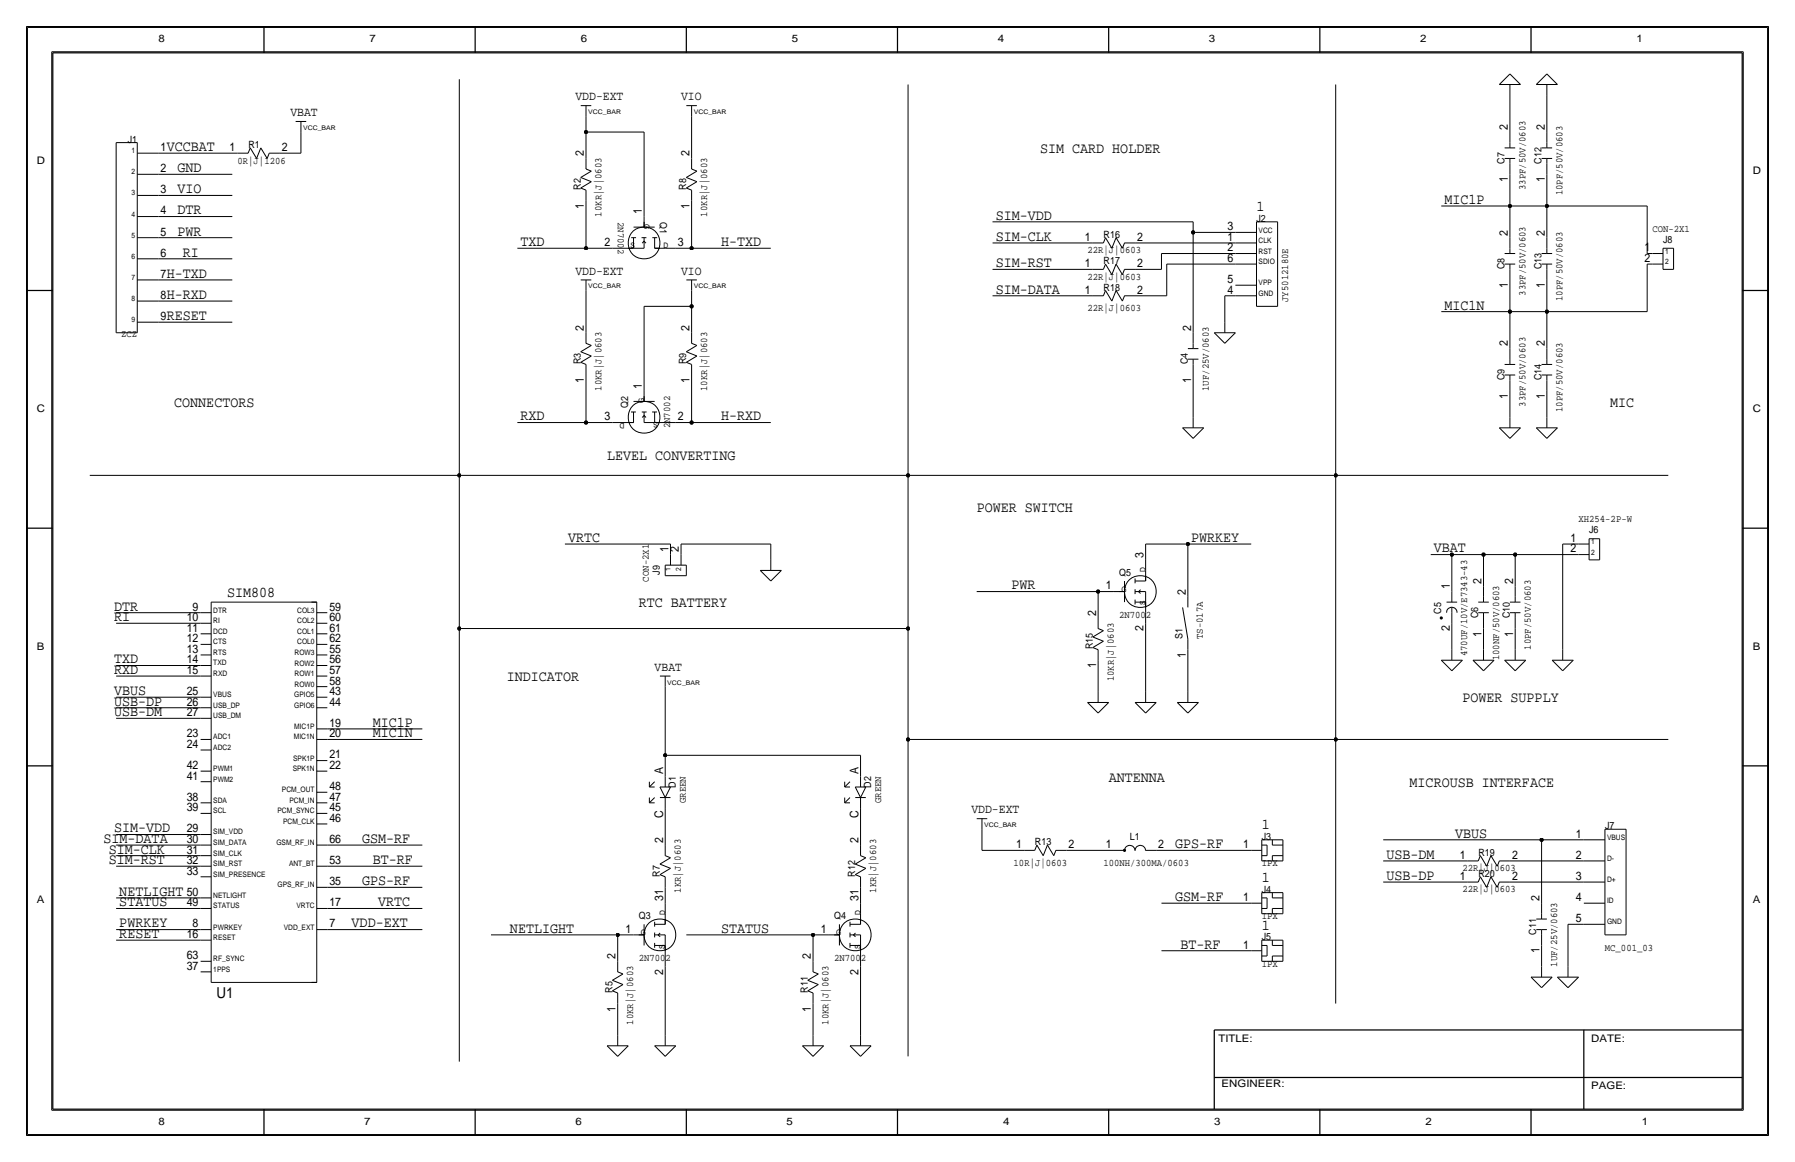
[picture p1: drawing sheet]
<svg xmlns="http://www.w3.org/2000/svg" width="432mm" height="279mm" viewBox="0 0 432 279" stroke-linecap="round" stroke-linejoin="round" font-family="sans-serif">
<g fill="none" stroke="#000" stroke-width=".3">
<path d="M6.3 6.3h419.1zM6.3 6.3v266.7zM12.7 12.7h406.4zM12.7 12.7v254zM63.5 6.3v6.4zM114.3 6.3v6.4zM165.1 6.3v6.4zM215.9 6.3v6.4zM266.7 6.3v6.4zM317.5 6.3v6.4zM368.3 6.3v6.4zM419.1 12.7v254z"/>
<path d="M425.4 6.3v266.7zM6.3 69.8h6.4zM419.1 69.8h6.3zM6.3 127h6.4zM419.1 127h6.3zM6.3 184.1h6.4zM419.1 184.1h6.3zM292.1 259.1h127zM292.1 247.6h127zM292.1 247.6v19.1zM381 247.6v19.1zM6.4 273h419z"/>
<path d="M12.7 266.7h406.4zM63.5 266.7v6.3zM114.3 266.7v6.3zM165.1 266.7v6.3zM215.9 266.7v6.3zM266.7 266.7v6.3zM317.5 266.7v6.3zM368.3 266.7v6.3z"/>
</g>
<g fill="none" stroke="#000" stroke-width=".24">
<path d="M6.6 6.6h418.6zM6.6 6.6v266.2zM12.4 12.4v254.6zM12.4 12.4h407zM110.5 19v95.3zM363.2 17.8l-2.5 2.5zM363.2 17.8l2.6 2.5zM372.1 17.8l2.5 2.5zM372.1 17.8l-2.5 2.5zM419.4 12.4v254.6zM425.2 6.6v266.2zM27.9 34.3v45.7z"/>
<path d="M27.9 34.3h5.1zM33 34.3v45.7zM33 36.8h5.1zM38.1 36.8h19zM57.1 36.8h2.6zM60.2 35.6l-.5 1.2zM60.2 35.6l1.5 2.5zM62.7 35.6l-1 2.5zM62.7 35.6l1.6 2.5zM64.8 36.8h2.5zM64.8 36.8l-.5 1.3zM64.8 36.8h.1"/>
<path d="M67.3 36.8h5.1zM71.1 29.2h2.6zM72.4 31.8v5zM72.4 29.2v2.5zM139.7 25.4h2.5zM141 27.9v3.9zM141 31.8v6.3zM141 25.4v2.5zM141 38.1v2.5zM141 31.8h13.9zM154.9 31.7v20.4zM165.1 25.4h2.5z"/>
<path d="M166.4 27.9v10.2zM166.4 25.4v2.5zM166.4 38.1v2.5zM218.4 20.3v94zM321.3 20.3v94zM360.7 20.3h5.1zM361.9 35.6h1.3zM361.9 38.1h1.3zM363.2 22.9v8.9zM363.2 20.3v2.6zM363.2 31.8v2.5zM363.2 39.4v2.5z"/>
<path d="M363.2 35.6h1.3zM363.2 34.3v1.3zM363.2 38.1h1.3zM363.2 38.1v1.3zM369.6 20.3h5zM370.8 35.6h1.3zM370.8 38.1h1.3zM372.1 22.9v8.8zM372.1 20.3v2.6zM372.1 31.8v2.5zM372.1 39.4v2.5zM372.1 35.6h1.3z"/>
<path d="M372.1 34.3v1.3zM372.1 38.1h1.3zM372.1 38.1v1.3zM33 57.2h5.1zM33 52.1h5.1zM33 47h5.1zM33 41.9h5.1zM38.1 47h17.8zM38.1 52.1h17.8zM38.1 57.2h17.8zM38.1 41.9h17.8zM124.5 59.7h16.5z"/>
<path d="M139.7 42.7l2.5 1zM139.7 42.7l2.5-1.6zM139.7 45.2l1.3 .5zM139.7 45.2l2.5-1.5zM141 48.3v11.4zM141 59.7h6.3zM141 45.7v2.6zM141 40.6h.1M141 40.6l1.2 .5zM147.3 59.7h2.6zM149.9 59.7h2.5zM151.1 59.7h1.3z"/>
<path d="M151.8 57.2h1.2zM152.4 57.2v2.5zM152.4 54.6h5.1zM152.4 59.7h2.5zM154.3 57.2h1.2zM154.9 58l.5 .5zM154.9 52.1v2.5zM154.9 53.3v1.3zM154.9 58l-.4 .5zM154.9 57.2v2.5zM156.9 57.2h1.2zM157.5 59.7h1.2z"/>
<path d="M157.5 57.2v2.5zM157.5 59.7h2.5zM160 59.7h2.6zM162.6 59.7h3.8zM165.1 42.7l2.5 1zM165.1 42.7l2.5-1.6zM165.1 45.2l1.3 .5zM165.1 45.2l2.5-1.5zM166.4 48.3v11.4zM166.4 59.7h19zM166.4 45.7v2.6zM166.4 40.6h.1"/>
<path d="M166.4 40.6l1.2 .5zM238.8 53.3h48.2zM238.8 58.4h24.1zM262.9 58.4h2.5zM265.9 57.2l1.6 2.5zM265.9 57.1l-.5 1.3zM268.5 57.2l-1 2.5zM268.5 57.2l1.5 2.5zM270.5 58.4l-.5 1.3zM270.5 58.4h.1M270.5 58.4h2.5zM273 58.4h24.2z"/>
<path d="M287 53.3v2.6zM287 55.9v24.1zM287 55.9h10.2zM297.2 55.9h5.1zM297.2 58.4h5.1zM302.3 53.3v20.4zM302.3 53.3h5zM307.3 53.3v20.4zM346.7 49.5h16.5zM363.2 41.9v7.6zM363.2 49.5v7.7zM363.2 57.2v2.5z"/>
<path d="M363.2 59.7v1.3zM363.2 49.5h8.9zM372.1 49.5h24.1zM372.1 41.9v7.6zM372.1 49.5v7.7zM372.1 57.2v2.5zM372.1 59.7v1.3zM396.2 49.5v11.5zM400 59.7h2.6zM400 59.7v5.1zM402.6 59.7v5.1zM33 77.5h5.1z"/>
<path d="M33 72.4h5.1zM33 67.3h5.1zM33 62.2h5.1zM38.1 77.5h17.8zM38.1 62.2h17.8zM38.1 67.3h17.8zM38.1 72.4h17.8zM139.7 67.3h2.5zM141 69.8v10.2zM141 67.3v2.5zM154.9 73.7h11.5zM154.9 73.7v20.3z"/>
<path d="M165.1 67.3h2.5zM166.4 69.8v3.9zM166.4 73.7v6.3zM166.4 67.3v2.5zM238.8 71.1h24.1zM238.8 64.8h24.1zM262.9 71.1h2.5zM262.9 64.8h2.5zM265.9 69.9l1.6 2.5zM265.9 63.5l1.6 2.5zM265.9 69.8l-.5 1.3zM265.9 63.5l-.5 1.3z"/>
<path d="M268.5 69.8l-1 2.6zM268.5 69.8l1.5 2.6zM268.5 63.5l-1 2.5zM268.5 63.5l1.5 2.5zM270.5 71.1l-.5 1.3zM270.5 64.8l-.5 1.2zM270.5 71.1h.1M270.5 64.8h.1M270.5 71.1h2.5zM270.5 64.8h2.5zM273 64.8h6.4zM273 71.1h7.7z"/>
<path d="M279.4 61v3.8zM279.4 61h17.8zM280.7 63.5v7.6zM280.7 63.5h16.5zM294.6 71.1v6.4zM294.6 71.1h2.6zM294.6 77.5v2.5zM297.2 63.5h5.1zM297.2 68.6h5.1zM297.2 71.1h5.1zM297.2 61h5.1zM302.3 73.7h5z"/>
<path d="M346.7 74.9h16.5zM361.9 61h1.3zM361.9 63.5h1.3zM363.2 67.3v7.6zM363.2 74.9v8.9zM363.2 64.8v2.5zM363.2 61h1.3zM363.2 63.5h1.3zM363.2 63.5v1.3zM363.2 74.9h8.9zM370.8 61h1.3zM370.8 63.5h1.3z"/>
<path d="M372.1 74.9h24.1zM372.1 67.3v7.6zM372.1 74.9v8.9zM372.1 64.8v2.5zM372.1 61h1.3zM372.1 63.5h1.3zM372.1 63.5v1.3zM396.2 63.5v11.4zM396.2 61h1.3zM396.2 63.5h1.3zM397.5 63.5h2.6zM397.5 61h2.6z"/>
<path d="M400 64.8h2.6zM27.9 80h5.1zM139.7 84.6l2.5 1zM139.7 84.6l2.5-1.5zM139.7 87.1l1.3 .5zM139.7 87.1l2.5-1.5zM141 90.2v11.4zM141 80v2.5zM141 87.6v2.6zM141 82.5h.1M141 82.6l1.2 .5zM151.8 99.1h1.2z"/>
<path d="M152.4 96.5h5.1zM152.4 99.1v2.5zM154.4 99.1h1.1zM154.9 94v2.5zM154.9 95.2v1.3zM154.9 99.9l.5 .5zM154.9 99.1v2.5zM155 99.9l-.5 .5zM156.9 99.1h1.1zM157.5 99.1v2.5zM165.1 84.6l2.5 1zM165.1 84.6l2.5-1.5z"/>
<path d="M165.1 87.1l1.3 .5zM165.1 87.1l2.5-1.5zM166.4 90.2v11.4zM166.4 80v2.5zM166.4 87.6v2.6zM166.4 82.5h.1M166.4 82.6l1.2 .5zM285.7 83.8h1.3zM285.7 86.4h1.3zM287 90.2v10.1zM287 80v2.5zM287 87.6v2.6z"/>
<path d="M287 83.8h1.3zM287 82.5v1.3zM287 86.4h1.3zM287 86.4v1.2zM292.1 80h5.1zM292.1 80l2.5 2.5zM297.2 80l-2.6 2.5zM361.9 87.6h1.3zM361.9 90.2h1.3zM363.2 94v6.3zM363.2 83.8v2.6zM363.2 91.4v2.6z"/>
<path d="M363.2 87.6h1.3zM363.2 86.4v1.2zM363.2 90.2h1.3zM363.2 90.2v1.2zM370.8 87.6h1.3zM370.8 90.2h1.3zM372.1 94v6.3zM372.1 83.8v2.6zM372.1 91.4v2.6zM372.1 87.6h1.3zM372.1 86.4v1.2zM372.1 90.2h1.3z"/>
<path d="M372.1 90.2v1.2zM21.6 114.3h88.9zM110.5 114.3v36.8zM110.5 114.3h107.9zM124.5 101.6h16.5zM141 101.6h6.3zM147.3 101.6h2.6zM149.9 101.6h2.5zM151.1 101.6h1.3zM154.9 101.6h2.6zM157.5 101.6h1.2zM157.5 101.6h2.5z"/>
<path d="M160 101.6h2.6zM162.6 101.6h3.8zM166.4 101.6h19zM218.4 114.3v36.8zM218.4 114.3h102.9zM284.5 102.9l2.5 2.5zM284.5 102.9h5.1zM287 100.3v2.6zM287 105.4l2.6-2.5zM321.3 114.3h80zM321.3 114.3v63.5zM360.7 102.9l2.5 2.5z"/>
<path d="M360.7 102.9h5.1zM363.2 100.3v2.6zM365.8 102.9l-2.6 2.5zM369.6 102.9h5zM369.6 102.9l2.5 2.5zM372.1 105.4l2.5-2.5zM372.1 100.3v2.6zM135.9 130.8h25.4zM160 138.4h5.1zM160 135.9v2.5zM160 135.9h5.1zM161.3 130.8v2.5z"/>
<path d="M161.3 133.3v2.6zM163.8 130.8h21.6zM163.8 130.8v2.5zM163.8 133.3v2.6zM165.1 135.9v2.5zM182.9 137.2l2.5 2.5zM182.9 137.2h5.1zM185.4 130.8v3.8zM185.4 134.6v2.6zM188 137.2l-2.6 2.5zM270.5 139.7v5.1zM273 139.1v1.2z"/>
<path d="M273.1 139.7h2.5zM275.6 130.8h10.2zM275.6 130.8v3.8zM275.6 134.6v2.6zM275.6 137.2v2.5zM275.6 138.4v1.3zM285.8 130.8v12.7zM285.8 130.8h15.2zM344.2 133.3h5zM349.2 133.3h7.7zM349.2 133.4v8.8zM356.9 133.3h7.6z"/>
<path d="M356.9 133.4v7.6zM364.5 133.4v7.6zM364.5 133.3h15.2zM375.9 130.8v25.4zM375.9 130.8h3.8zM379.7 133.3h2.6zM379.7 130.8h2.6zM382.3 134.6h2.5zM382.3 129.5v5.1zM382.3 129.5h2.5zM384.8 129.5v5.1zM27.9 147.3h20.4z"/>
<path d="M27.9 149.9h20.4zM48.3 157.5h2.5zM48.3 154.9h2.5zM48.3 152.4h2.5zM48.3 149.9h2.5zM48.3 147.3h2.5zM50.8 144.8v91.4zM50.8 144.8h25.4zM74.9 144.8h1.3zM76.2 157.5h2.5zM76.2 154.9h2.5zM76.2 152.4h2.5z"/>
<path d="M76.2 149.9h2.5zM76.2 147.3h2.5zM76.2 144.8v91.4zM110.5 151.1v104.2zM110.5 151.1h107.9zM218.4 151.1v26.7zM234.9 142.2h29.3zM262.9 155.7l1.3 .5zM262.9 153.2l2.5 1zM262.9 153.2l2.5-1.6zM262.9 155.7l2.5-1.5zM264.2 142.2h3.8z"/>
<path d="M264.2 142.2v6.4zM264.2 158.8v7.6zM264.2 148.6v2.5zM264.2 156.2v2.6zM264.2 151.1h.1M264.2 151.1l1.2 .5zM268 142.2h2.5zM269.2 142.2h1.3zM273 144.2v1.1zM273 141.7v1.1zM273 144.8h2.6zM273 142.2h2.6z"/>
<path d="M273.9 142.2l.5 .5zM273.9 142.3l.5-.5zM275.6 149.9v16.5zM275.6 147.3v2.6zM275.6 144.8v2.5zM275.6 144.8v1.2zM275.6 142.2v2.6zM284.5 146.1l1.3 7.6zM285.8 156.2v10.2zM285.8 143.5v2.5zM285.8 153.7v2.5zM346.7 158.8h5.1z"/>
<path d="M346.7 158.8l2.5 2.5zM348 147.3a1.25 1.25 0 0 1 1.2-1.3 1.25 1.25 0 0 1 1.3 1.3M348 144.8h2.5zM349.2 149.9v6.3zM349.2 156.2v2.5zM349.2 147.3v2.6zM349.2 142.2v2.6zM349.2 146.1v1.2zM351.8 158.8l-2.5 2.5zM354.3 158.8l2.6 2.5zM354.3 158.8h5.1zM355.6 144.8h1.3z"/>
<path d="M355.6 147.3h1.3zM356.9 151.1v5.1zM356.9 156.2v2.5zM356.9 141v2.5zM356.9 148.6v2.5zM356.9 144.8h1.2zM356.9 143.5v1.3zM356.9 147.3h1.2zM356.9 147.3v1.3zM359.4 158.8l-2.5 2.5zM361.9 158.8l2.6 2.5zM361.9 158.8h5.1z"/>
<path d="M363.2 144.8h1.3zM363.2 147.3h1.3zM364.5 151.1v5.1zM364.5 156.2v2.5zM364.5 141v2.5zM364.5 148.6v2.5zM364.5 144.8h1.3zM364.5 143.5v1.3zM364.5 147.3h1.3zM364.5 147.3v1.3zM367 158.8l-2.5 2.5zM373.4 158.8l2.5 2.5z"/>
<path d="M373.4 158.8h5.1zM375.9 156.2v2.5zM378.5 158.8l-2.6 2.5zM27.9 162.6h20.4zM27.9 167.6h20.4zM27.9 170.2h20.4zM27.9 172.7h20.4zM27.9 160h20.4zM48.3 177.8h2.5zM48.3 172.7h2.5zM48.3 170.2h2.5zM48.3 167.6h2.5z"/>
<path d="M48.3 162.6h2.5zM48.3 160h2.5zM76.2 177.8h2.5zM76.2 175.3h2.5zM76.2 170.2h2.5zM76.2 167.6h2.5zM76.2 165.1h2.5zM76.2 162.6h2.5zM76.2 160h2.5zM78.7 177.8h22.9zM78.7 175.3h22.9zM158.8 162.6h2.5z"/>
<path d="M160 165.1v16.5zM160 162.6v2.5zM218.4 177.8h102.9zM218.4 177.8v76.2zM261.6 168.9h5.1zM261.6 168.9l2.6 2.5zM264.2 166.4v2.5zM266.7 168.9l-2.5 2.5zM273 168.9h5.1zM273.1 168.9l2.5 2.5zM275.6 166.4v2.5zM278.1 168.9l-2.5 2.5z"/>
<path d="M283.2 168.9h5.1zM283.2 168.9l2.6 2.5zM285.8 166.4v2.5zM288.3 168.9l-2.5 2.5zM321.3 177.8h80zM321.3 177.8v63.5zM48.3 195.6h2.5zM48.3 193h2.5zM48.3 188h2.5zM48.3 185.4h2.5zM48.3 180.3h2.5zM76.2 198.1h2.5z"/>
<path d="M76.2 195.6h2.5zM76.2 193h2.5zM76.2 190.5h2.5zM76.2 185.4h2.5zM76.2 182.9h2.5zM156.2 193h1.3zM156.2 191.8v1.2zM156.2 189.2h1.3zM156.2 188v1.2zM157.5 191.8l-1.3 1.2zM157.5 188l-1.3 1.2zM158.7 191.8h2.6z"/>
<path d="M158.7 189.2l1.3 2.6zM158.8 189.2h2.5zM160 194.3v8.9zM160 181.6h47zM160 181.6v5.1zM160 191.8v2.5zM160 186.7v2.5zM161.3 189.2l-1.3 2.6zM203.2 193h1.3zM203.2 191.8v1.2zM203.2 189.2h1.3zM203.2 188v1.2z"/>
<path d="M204.5 191.8l-1.3 1.2zM204.5 188l-1.3 1.2zM205.7 191.8h2.6zM205.7 189.2l1.3 2.6zM205.7 189.2h2.6zM207 194.3v8.9zM207 181.6v5.1zM207 191.8v2.5zM207 186.7v2.5zM208.3 189.2l-1.3 2.6zM235 196.8h2.5zM236.2 199.4v5.1z"/>
<path d="M236.2 196.8v2.6zM386.1 199.4h5.1zM386.1 199.4v25.4zM391.2 199.4v25.4zM27.9 200.7h20.4zM27.9 203.2h20.4zM27.9 205.7h20.4zM27.9 208.3h20.4zM27.9 215.9h20.4zM27.9 218.4h20.4zM48.3 218.4h2.5zM48.3 215.9h2.5z"/>
<path d="M48.3 210.8h2.5zM48.3 208.3h2.5zM48.3 205.7h2.5zM48.3 203.2h2.5zM48.3 200.7h2.5zM76.2 218.4h2.5zM76.2 213.4h2.5zM76.2 208.3h2.5zM76.2 203.2h2.5zM78.7 218.4h22.9zM78.7 208.3h22.9zM78.7 213.4h22.9z"/>
<path d="M78.7 203.2h22.9zM158.7 207.8l2.6 1zM158.7 207.8l2.6-1.6zM158.8 210.3l1.2 .5zM158.8 210.3l2.5-1.5zM160 213.4v3.8zM160 217.2v2.5zM160 219.7v2.6zM160 203.2v2.5zM160 210.8v2.6zM160 205.7h.1M160 205.7l1.3 .5z"/>
<path d="M205.7 210.3l1.3 .5zM205.7 207.8l2.6 1zM205.7 207.8l2.6-1.6zM205.7 210.3l2.6-1.5zM207 213.4v3.8zM207 217.2v2.5zM207 219.7v2.6zM207 203.2v2.5zM207 210.8v2.6zM207 205.7h.1M207 205.7l1.3 .5zM236.2 204.5h10.2z"/>
<path d="M246.4 204.5h2.5zM249.4 203.2l-.5 1.3zM249.4 203.2l1.6 2.5zM252 203.2l-1 2.5zM252 203.2l1.5 2.5zM254 204.5l-.5 1.2zM254 204.5h.1M254 204.5h2.5zM256.5 204.5h11.5zM268 204.5h2.5zM270.5 204.5a1.24 1.24 0 0 1 1.3-1.2 1.24 1.24 0 0 1 1.2 1.2M273.1 204.5a1.24 1.24 0 0 1 1.2-1.2 1.24 1.24 0 0 1 1.2 1.2"/>
<path d="M275.6 204.5h2.5zM278.1 204.5h22.9zM279.4 217.2h21.6zM301 217.2h2.5zM301 204.5h2.5zM303.5 214.6h5.1zM303.5 201.9h5.1zM303.5 218.4h1.3zM303.5 205.7h1.3zM303.5 215.9h1.3zM303.5 219.7h5.1zM303.5 214.6v5.1z"/>
<path d="M303.5 203.2h1.3zM303.5 207h5.1zM303.5 201.9v5.1zM304.8 215.9v2.5zM304.8 203.2v2.5zM306.1 218.4h2.5zM306.1 218.4v1.3zM306.1 215.9h2.5zM306.1 214.6v1.3zM306.1 205.7h2.5zM306.1 205.7v1.3zM306.1 203.2h2.5z"/>
<path d="M306.1 201.9v1.3zM308.6 214.6v5.1zM308.6 201.9v5.1zM332.7 201.9h38.1zM332.7 207h20.4zM332.7 212.1h20.4zM353.1 212.1h2.5zM353.1 207h2.5zM356.1 210.8l-.5 1.3zM356.1 205.7l-.5 1.3zM356.1 210.8l1.5 2.6zM356.1 205.7l1.5 2.6z"/>
<path d="M358.6 210.8l-1 2.6zM358.6 210.8l1.6 2.6zM358.6 205.7l-1 2.6zM358.6 205.7l1.6 2.6zM360.7 212.1h2.5zM360.7 207h2.5zM360.7 212.1l-.5 1.3zM360.7 207l-.5 1.3zM360.7 212.1h.1M360.7 207h.1M363.2 207h17.8zM363.2 212.1h17.8z"/>
<path d="M370.8 201.9v15.3zM370.8 217.2v2.5zM370.8 219.7v1.3zM370.8 201.9h10.2zM381 217.2h5.1zM381 212.1h5.1zM381 207h5.1zM381 201.9h5.1zM27.9 223.5h20.4zM27.9 226.1h20.4zM48.3 233.7h2.5zM48.3 231.1h2.5z"/>
<path d="M48.3 226.1h2.5zM48.3 223.5h2.5zM50.8 236.2h25.4zM74.9 236.2h1.3zM76.2 223.5h2.5zM78.7 223.5h22.9zM118.1 224.8h30.5zM147.3 238.3l2.6-1.6zM147.3 235.7l2.6 1zM147.3 235.7l2.6-1.5zM147.3 238.3l1.3 .5zM148.6 233.7l1.3 .5z"/>
<path d="M148.6 224.8v6.3zM148.6 224.8h3.8zM148.6 231.1v2.6zM148.6 238.8v2.5zM148.6 233.7h.1M152.4 224.8h2.5zM153.7 224.8h1.2zM154.9 222.2v5.1zM157.5 226.7v1.2zM157.5 224.2v1.2zM157.5 221.6v1.2zM157.5 227.3h2.5z"/>
<path d="M157.5 224.8h2.5zM157.5 222.2h2.5zM158.3 224.8l.5 .4zM158.3 224.8l.5-.5zM160 232.4v16.5zM160 229.9v2.5zM160 227.3v2.6zM160 227.3v1.3zM160 221v1.2zM160 224.8v2.5zM165.1 224.8h30.5zM194.3 235.7l2.5 1z"/>
<path d="M194.3 235.7l2.5-1.5zM194.3 238.3l2.5-1.6zM194.3 238.3l1.3 .5zM195.6 233.7l1.2 .5zM195.6 224.8v6.3zM195.6 224.8h3.8zM195.6 231.1v2.6zM195.6 238.8v2.5zM195.6 233.7h.1M199.4 224.8h2.5zM200.7 224.8h1.2zM201.9 222.2v5.1z"/>
<path d="M204.5 226.7v1.2zM204.5 224.2v1.2zM204.5 221.6v1.2zM204.5 227.3h2.5zM204.5 224.8h2.5zM204.5 222.2h2.5zM205.3 224.8l.5 .4zM205.3 224.8l.5-.5zM207 232.4v16.5zM207 229.9v2.5zM207 227.3v2.6zM207 227.3v1.3z"/>
<path d="M207 221v1.2zM207 224.8v2.5zM279.4 228.6h21.6zM301 228.6h2.5zM303.5 226.1h5.1zM303.5 229.9h1.3zM303.5 227.3h1.3zM303.5 231.1h5.1zM303.5 226.1v5zM304.8 227.3v2.6zM306.1 229.9h2.5zM306.1 229.9v1.2z"/>
<path d="M306.1 227.3h2.5zM306.1 226.1v1.2zM308.6 226.1v5zM368.3 234.9l2.5 2.6zM368.3 234.9h5.1zM369.6 221h1.2zM369.6 223.5h1.2zM370.8 227.3v5.1zM370.8 232.4v2.6zM370.8 224.8v2.5zM370.8 221h1.3zM370.8 223.5h1.3z"/>
<path d="M370.8 223.5v1.3zM373.4 234.9l-2.6 2.6zM374.6 234.9l2.6 2.6zM374.6 234.9h5.1zM377.2 222.3v10.1zM377.2 222.2h3.8zM377.2 232.4v2.6zM379.7 234.9l-2.5 2.6zM381 222.2h5.1zM386.1 224.8h5.1zM146 251.5h5.1zM146.1 251.5l2.5 2.5z"/>
<path d="M148.6 241.3v7.6zM148.6 248.9v2.6zM151.1 251.5l-2.5 2.5zM157.5 251.5h5.1zM157.5 251.5l2.5 2.5zM160 248.9v2.6zM162.6 251.5l-2.6 2.5zM193 251.5h5.1zM193 251.5l2.6 2.5zM195.6 241.3v7.6zM195.6 248.9v2.6zM198.1 251.5l-2.5 2.5z"/>
<path d="M204.5 251.5h5zM204.5 251.5l2.5 2.5zM207 248.9v2.6zM209.5 251.5l-2.5 2.5zM6.6 272.8h418.6zM12.4 267h407z"/>
<circle cx="154.9" cy="58.4" r="3.8"/>
<circle cx="154.9" cy="100.4" r="3.8"/>
<circle cx="274.3" cy="142.3" r="3.8"/>
<circle cx="158.7" cy="224.8" r="3.8"/>
<circle cx="205.7" cy="224.8" r="3.8"/>
</g>
<g fill="#000" stroke="#000" stroke-width=".24">
<path d="M346.5 148.4h.4v.4h-.4zM270.3 204.3h.4v.3h-.4z"/>
<circle cx="141" cy="31.8" r=".41"/>
<circle cx="141" cy="59.7" r=".41"/>
<circle cx="166.4" cy="59.7" r=".41"/>
<circle cx="287" cy="55.9" r=".41"/>
<circle cx="363.2" cy="49.5" r=".41"/>
<circle cx="372.1" cy="49.5" r=".41"/>
<circle cx="166.4" cy="73.7" r=".41"/>
<circle cx="363.2" cy="74.9" r=".41"/>
<circle cx="372.1" cy="74.9" r=".41"/>
<circle cx="110.5" cy="114.3" r=".41"/>
<circle cx="141" cy="101.6" r=".41"/>
<circle cx="166.4" cy="101.6" r=".41"/>
<circle cx="218.4" cy="114.3" r=".41"/>
<circle cx="321.3" cy="114.3" r=".41"/>
<circle cx="285.7" cy="130.8" r=".41"/>
<circle cx="349.2" cy="133.4" r=".41"/>
<circle cx="356.9" cy="133.4" r=".41"/>
<circle cx="364.5" cy="133.4" r=".41"/>
<circle cx="110.5" cy="151.1" r=".41"/>
<circle cx="218.4" cy="151.1" r=".41"/>
<circle cx="264.2" cy="142.2" r=".41"/>
<circle cx="218.4" cy="177.8" r=".41"/>
<circle cx="321.3" cy="177.8" r=".41"/>
<circle cx="160" cy="181.6" r=".41"/>
<circle cx="370.8" cy="201.9" r=".41"/>
<circle cx="148.6" cy="224.8" r=".41"/>
<circle cx="195.6" cy="224.8" r=".41"/>
</g>
<g font-size="3.6">
<text x="40.1" y="36.3">VCCBAT</text>
<text x="42.7" y="41.4">GND</text>
<text x="250.2" y="36.8">SIM CARD HOLDER</text>
<text x="42.7" y="46.5">VIO</text>
<text x="42.7" y="51.6">DTR</text>
<text x="239.5" y="52.8">SIM-VDD</text>
<text x="302.3" y="50.8">1</text>
<text x="347.5" y="49">MIC1P</text>
<text x="42.7" y="56.6">PWR</text>
<text x="125.2" y="59.2">TXD</text>
<text x="173.5" y="59.2">H-TXD</text>
<text x="239.5" y="57.9">SIM-CLK</text>
<text x="43.9" y="61.7">RI</text>
<text x="239.5" y="64.3">SIM-RST</text>
<text x="40.1" y="71.9">H-RXD</text>
<text x="40.1" y="66.8">H-TXD</text>
<text x="239.5" y="70.6">SIM-DATA</text>
<text x="40.1" y="77">RESET</text>
<text x="347.5" y="74.4">MIC1N</text>
<text x="41.9" y="97.8">CONNECTORS</text>
<text x="125.2" y="101.1">RXD</text>
<text x="173.5" y="101.1">H-RXD</text>
<text x="387.4" y="97.8">MIC</text>
<text x="146.1" y="110.5">LEVEL CONVERTING</text>
<text x="234.9" y="123.2">POWER SWITCH</text>
<text x="136.7" y="130.3">VRTC</text>
<text x="286.5" y="130.3">PWRKEY</text>
<text x="344.9" y="132.8">VBAT</text>
<text x="54.6" y="143.5">SIM808</text>
<text x="243.3" y="141.7">PWR</text>
<text x="27.4" y="149.4">RI</text>
<text x="27.4" y="146.8">DTR</text>
<text x="153.7" y="146.1">RTC BATTERY</text>
<text x="27.4" y="159.5">TXD</text>
<text x="27.4" y="167.1">VBUS</text>
<text x="27.4" y="162.1">RXD</text>
<text x="121.9" y="163.8">INDICATOR</text>
<text x="27.4" y="172.2">USB-DM</text>
<text x="27.4" y="169.7">USB-DP</text>
<text x="351.8" y="168.9">POWER SUPPLY</text>
<text x="89.7" y="174.8">MIC1P</text>
<text x="89.7" y="177.3">MIC1N</text>
<text x="266.7" y="188">ANTENNA</text>
<text x="339.1" y="189.2">MICROUSB INTERFACE</text>
<text x="24.9" y="202.7">SIM-DATA</text>
<text x="27.4" y="200.2">SIM-VDD</text>
<text x="87.1" y="202.7">GSM-RF</text>
<text x="282.7" y="204">GPS-RF</text>
<text x="303.5" y="199.4">1</text>
<text x="350" y="201.4">VBUS</text>
<text x="26.2" y="207.8">SIM-RST</text>
<text x="26.2" y="205.2">SIM-CLK</text>
<text x="89.7" y="207.8">BT-RF</text>
<text x="333.5" y="206.5">USB-DM</text>
<text x="28.7" y="215.4">NETLIGHT</text>
<text x="87.1" y="212.9">GPS-RF</text>
<text x="303.5" y="212.1">1</text>
<text x="333.5" y="211.6">USB-DP</text>
<text x="28.7" y="217.9">STATUS</text>
<text x="90.9" y="217.9">VRTC</text>
<text x="282.7" y="216.7">GSM-RF</text>
<text x="28.7" y="223">PWRKEY</text>
<text x="28.7" y="225.6">RESET</text>
<text x="84.6" y="223">VDD-EXT</text>
<text x="122.7" y="224.3">NETLIGHT</text>
<text x="173.5" y="224.3">STATUS</text>
<text x="303.5" y="223.5">1</text>
<text x="284" y="228.1">BT-RF</text>
<text x="52.1" y="240">U1</text>
</g>
<g font-size="3.1">
<text x="69.8" y="27.9">VBAT</text>
<text x="138.4" y="24.1">VDD-EXT</text>
<text x="163.8" y="24.1">VIO</text>
<text x="138.4" y="66">VDD-EXT</text>
<text x="163.8" y="66">VIO</text>
<text x="157.5" y="161.3">VBAT</text>
<text x="233.7" y="195.6">VDD-EXT</text>
</g>
<g font-size="2.9">
<text x="362.7" y="31.2" transform="rotate(-90 362.7 31.2)">2</text>
<text x="371.6" y="31.2" transform="rotate(-90 371.6 31.2)">2</text>
<text x="38.6" y="41.4">2</text>
<text x="38.6" y="36.3">1</text>
<text x="55.2" y="36.3">1</text>
<text x="67.8" y="36.3">2</text>
<text x="140.5" y="37.6" transform="rotate(-90 140.5 37.6)">2</text>
<text x="165.9" y="37.6" transform="rotate(-90 165.9 37.6)">2</text>
<text x="38.6" y="46.5">3</text>
<text x="362.7" y="43.8" transform="rotate(-90 362.7 43.8)">1</text>
<text x="371.6" y="43.8" transform="rotate(-90 371.6 43.8)">1</text>
<text x="38.6" y="51.6">4</text>
<text x="140.5" y="50.2" transform="rotate(-90 140.5 50.2)">1</text>
<text x="154.4" y="51.6" transform="rotate(-90 154.4 51.6)">1</text>
<text x="165.9" y="50.2" transform="rotate(-90 165.9 50.2)">1</text>
<text x="38.6" y="56.6">5</text>
<text x="145.4" y="59.2">2</text>
<text x="163.1" y="59.2">3</text>
<text x="261" y="57.9">1</text>
<text x="273.6" y="57.9">2</text>
<text x="295.3" y="55.4">3</text>
<text x="295.3" y="57.9">1</text>
<text x="362.7" y="56.6" transform="rotate(-90 362.7 56.6)">2</text>
<text x="371.6" y="56.6" transform="rotate(-90 371.6 56.6)">2</text>
<text x="38.6" y="61.7">6</text>
<text x="261" y="64.3">1</text>
<text x="273.6" y="64.3">2</text>
<text x="295.3" y="63">6</text>
<text x="295.3" y="60.5">2</text>
<text x="395.6" y="63">2</text>
<text x="395.6" y="60.5">1</text>
<text x="38.6" y="71.9">8</text>
<text x="38.6" y="66.8">7</text>
<text x="261" y="70.6">1</text>
<text x="273.6" y="70.6">2</text>
<text x="295.3" y="68.1">5</text>
<text x="295.3" y="70.6">4</text>
<text x="362.7" y="69.2" transform="rotate(-90 362.7 69.2)">1</text>
<text x="371.6" y="69.2" transform="rotate(-90 371.6 69.2)">1</text>
<text x="38.6" y="77">9</text>
<text x="140.5" y="79.5" transform="rotate(-90 140.5 79.5)">2</text>
<text x="165.9" y="79.5" transform="rotate(-90 165.9 79.5)">2</text>
<text x="286.5" y="79.5" transform="rotate(-90 286.5 79.5)">2</text>
<text x="362.7" y="83.3" transform="rotate(-90 362.7 83.3)">2</text>
<text x="371.6" y="83.3" transform="rotate(-90 371.6 83.3)">2</text>
<text x="140.5" y="92.1" transform="rotate(-90 140.5 92.1)">1</text>
<text x="154.4" y="93.5" transform="rotate(-90 154.4 93.5)">1</text>
<text x="165.9" y="92.1" transform="rotate(-90 165.9 92.1)">1</text>
<text x="286.5" y="92.1" transform="rotate(-90 286.5 92.1)">1</text>
<text x="362.7" y="95.9" transform="rotate(-90 362.7 95.9)">1</text>
<text x="371.6" y="95.9" transform="rotate(-90 371.6 95.9)">1</text>
<text x="145.4" y="101.1">3</text>
<text x="163.1" y="101.1">2</text>
<text x="377.8" y="130.3">1</text>
<text x="160.8" y="132.8" transform="rotate(-90 160.8 132.8)">1</text>
<text x="163.3" y="132.8" transform="rotate(-90 163.3 132.8)">2</text>
<text x="275.1" y="134.1" transform="rotate(-90 275.1 134.1)">3</text>
<text x="377.8" y="132.8">2</text>
<text x="266" y="141.7">1</text>
<text x="285.2" y="143" transform="rotate(-90 285.2 143)">2</text>
<text x="348.7" y="141.7" transform="rotate(-90 348.7 141.7)">1</text>
<text x="356.4" y="140.5" transform="rotate(-90 356.4 140.5)">2</text>
<text x="364" y="140.5" transform="rotate(-90 364 140.5)">2</text>
<text x="44.9" y="149.3">10</text>
<text x="46.3" y="146.8">9</text>
<text x="79.2" y="146.8">59</text>
<text x="79.2" y="149.3">60</text>
<text x="263.7" y="148.1" transform="rotate(-90 263.7 148.1)">2</text>
<text x="44.9" y="151.9">11</text>
<text x="44.9" y="154.4">12</text>
<text x="79.2" y="151.9">61</text>
<text x="79.2" y="154.4">62</text>
<text x="275.1" y="151.8" transform="rotate(-90 275.1 151.8)">2</text>
<text x="348.7" y="151.8" transform="rotate(-90 348.7 151.8)">2</text>
<text x="356.4" y="153.1" transform="rotate(-90 356.4 153.1)">1</text>
<text x="364" y="153.1" transform="rotate(-90 364 153.1)">1</text>
<text x="44.9" y="159.5">14</text>
<text x="44.9" y="157">13</text>
<text x="79.2" y="157">55</text>
<text x="79.2" y="159.5">56</text>
<text x="263.7" y="160.7" transform="rotate(-90 263.7 160.7)">1</text>
<text x="285.2" y="158.1" transform="rotate(-90 285.2 158.1)">1</text>
<text x="44.9" y="167.1">25</text>
<text x="44.9" y="162">15</text>
<text x="79.2" y="162">57</text>
<text x="79.2" y="164.6">58</text>
<text x="79.2" y="167.1">43</text>
<text x="44.9" y="169.7">26</text>
<text x="44.9" y="172.2">27</text>
<text x="79.2" y="169.7">44</text>
<text x="44.9" y="179.8">24</text>
<text x="44.9" y="177.3">23</text>
<text x="79.2" y="174.7">19</text>
<text x="79.2" y="177.3">20</text>
<text x="44.9" y="184.9">42</text>
<text x="79.2" y="182.4">21</text>
<text x="79.2" y="184.9">22</text>
<text x="44.9" y="187.5">41</text>
<text x="79.2" y="190">48</text>
<text x="159.5" y="186.2" transform="rotate(-90 159.5 186.2)">A</text>
<text x="206.5" y="186.2" transform="rotate(-90 206.5 186.2)">A</text>
<text x="44.9" y="192.5">38</text>
<text x="44.9" y="195.1">39</text>
<text x="79.2" y="195.1">45</text>
<text x="79.2" y="192.5">47</text>
<text x="79.2" y="197.6">46</text>
<text x="159.5" y="196.7" transform="rotate(-90 159.5 196.7)">C</text>
<text x="206.5" y="196.7" transform="rotate(-90 206.5 196.7)">C</text>
<text x="44.9" y="200.1">29</text>
<text x="44.9" y="202.7">30</text>
<text x="79.2" y="202.7">66</text>
<text x="159.5" y="202.7" transform="rotate(-90 159.5 202.7)">2</text>
<text x="206.5" y="202.7" transform="rotate(-90 206.5 202.7)">2</text>
<text x="244.5" y="204">1</text>
<text x="257" y="204">2</text>
<text x="266" y="204">1</text>
<text x="278.6" y="204">2</text>
<text x="299.1" y="204">1</text>
<text x="379.1" y="201.4">1</text>
<text x="44.9" y="207.8">32</text>
<text x="44.9" y="205.2">31</text>
<text x="79.2" y="207.8">53</text>
<text x="351.1" y="206.5">1</text>
<text x="363.7" y="206.5">2</text>
<text x="379.1" y="206.5">2</text>
<text x="44.9" y="210.3">33</text>
<text x="44.9" y="215.4">50</text>
<text x="79.2" y="212.8">35</text>
<text x="351.1" y="211.6">1</text>
<text x="363.7" y="211.6">2</text>
<text x="379.1" y="211.6">3</text>
<text x="44.9" y="217.9">49</text>
<text x="79.2" y="217.9">17</text>
<text x="159.5" y="216.7" transform="rotate(-90 159.5 216.7)">31</text>
<text x="206.5" y="216.7" transform="rotate(-90 206.5 216.7)">31</text>
<text x="299.1" y="216.7">1</text>
<text x="370.3" y="216.7" transform="rotate(-90 370.3 216.7)">2</text>
<text x="379.1" y="216.7">4</text>
<text x="379.1" y="221.7">5</text>
<text x="44.9" y="225.6">16</text>
<text x="46.3" y="223">8</text>
<text x="79.2" y="223">7</text>
<text x="150.5" y="224.3">1</text>
<text x="197.5" y="224.3">1</text>
<text x="44.9" y="230.6">63</text>
<text x="44.9" y="233.2">37</text>
<text x="148.1" y="230.6" transform="rotate(-90 148.1 230.6)">2</text>
<text x="195.1" y="230.6" transform="rotate(-90 195.1 230.6)">2</text>
<text x="299.1" y="228.1">1</text>
<text x="370.3" y="229.3" transform="rotate(-90 370.3 229.3)">1</text>
<text x="159.5" y="234.3" transform="rotate(-90 159.5 234.3)">2</text>
<text x="206.5" y="234.3" transform="rotate(-90 206.5 234.3)">2</text>
<text x="148.1" y="243.2" transform="rotate(-90 148.1 243.2)">1</text>
<text x="195.1" y="243.2" transform="rotate(-90 195.1 243.2)">1</text>
</g>
<g font-size="2.5">
<text x="38.1" y="10.2">8</text>
<text x="88.9" y="10.2">7</text>
<text x="139.7" y="10.2">6</text>
<text x="190.5" y="10.2">5</text>
<text x="240" y="10.2">4</text>
<text x="290.8" y="10.2">3</text>
<text x="341.6" y="10.2">2</text>
<text x="393.7" y="10.2">1</text>
<text x="8.9" y="39.4">D</text>
<text x="421.6" y="41.9">D</text>
<text x="8.9" y="99.1">C</text>
<text x="421.6" y="99.1">C</text>
<text x="8.9" y="156.2">B</text>
<text x="421.6" y="156.2">B</text>
<text x="8.9" y="217.2">A</text>
<text x="421.6" y="217.2">A</text>
<text x="293.1" y="250.4">TITLE:</text>
<text x="382.8" y="250.4">DATE:</text>
<text x="293.9" y="261.4">ENGINEER:</text>
<text x="382.8" y="261.9">PAGE:</text>
<text x="38.1" y="270.5">8</text>
<text x="87.6" y="270.5">7</text>
<text x="138.4" y="270.5">6</text>
<text x="189.2" y="270.5">5</text>
<text x="241.3" y="270.5">4</text>
<text x="292.1" y="270.5">3</text>
<text x="342.9" y="270.5">2</text>
<text x="395" y="270.5">1</text>
</g>
<g font-size="2.4">
<text x="30.8" y="34.3">J1</text>
<text x="59.7" y="35.6">R1</text>
<text x="57.1" y="39.3">0R|J|1206</text>
<text x="361.9" y="39.4" transform="rotate(-90 361.9 39.4)">C7</text>
<text x="370.8" y="39.4" transform="rotate(-90 370.8 39.4)">C12</text>
<text x="139.7" y="45.7" transform="rotate(-90 139.7 45.7)">R2</text>
<text x="165.1" y="45.7" transform="rotate(-90 165.1 45.7)">R8</text>
<text x="367" y="45.7" transform="rotate(-90 367 45.7)">33PF/50V/0603</text>
<text x="375.9" y="47" transform="rotate(-90 375.9 47)">10PF/50V/0603</text>
<text x="144.7" y="52.1" transform="rotate(-90 144.7 52.1)">10KR|J|0603</text>
<text x="148.6" y="53.3" transform="rotate(90 148.6 53.3)">2N7002</text>
<text x="158.7" y="53.3" transform="rotate(90 158.7 53.3)">Q1</text>
<text x="170.1" y="52.1" transform="rotate(-90 170.1 52.1)">10KR|J|0603</text>
<text x="302.3" y="53.3">J2</text>
<text x="265.5" y="57.2">R16</text>
<text x="397.5" y="55.7">CON-2X1</text>
<text x="400" y="58.4">J8</text>
<text x="261.6" y="60.9">22R|J|0603</text>
<text x="265.5" y="63.5">R17</text>
<text x="361.9" y="64.8" transform="rotate(-90 361.9 64.8)">C8</text>
<text x="370.8" y="64.8" transform="rotate(-90 370.8 64.8)">C13</text>
<text x="261.6" y="67.3">22R|J|0603</text>
<text x="265.5" y="69.8">R18</text>
<text x="367" y="71.1" transform="rotate(-90 367 71.1)">33PF/50V/0603</text>
<text x="261.6" y="74.9">22R|J|0603</text>
<text x="309.9" y="72.6" transform="rotate(-90 309.9 72.6)">JY5012180E</text>
<text x="375.9" y="72.4" transform="rotate(-90 375.9 72.4)">10PF/50V/0603</text>
<text x="29.2" y="81.1">ZCZ</text>
<text x="139.7" y="87.6" transform="rotate(-90 139.7 87.6)">R3</text>
<text x="165.1" y="87.6" transform="rotate(-90 165.1 87.6)">R9</text>
<text x="285.8" y="87.6" transform="rotate(-90 285.8 87.6)">C4</text>
<text x="144.7" y="94" transform="rotate(-90 144.7 94)">10KR|J|0603</text>
<text x="170.1" y="94" transform="rotate(-90 170.1 94)">10KR|J|0603</text>
<text x="290.8" y="94" transform="rotate(-90 290.8 94)">1UF/25V/0603</text>
<text x="361.9" y="91.4" transform="rotate(-90 361.9 91.4)">C9</text>
<text x="370.8" y="91.4" transform="rotate(-90 370.8 91.4)">C14</text>
<text x="151.1" y="98.1" transform="rotate(-90 151.1 98.1)">Q2</text>
<text x="367" y="97.8" transform="rotate(-90 367 97.8)">33PF/50V/0603</text>
<text x="375.9" y="99.1" transform="rotate(-90 375.9 99.1)">10PF/50V/0603</text>
<text x="161.2" y="103" transform="rotate(-90 161.2 103)">2N7002</text>
<text x="379.7" y="125.6">XH254-2P-W</text>
<text x="382.3" y="128.3">J6</text>
<text x="156.1" y="139.8" transform="rotate(-90 156.1 139.8)">CON-2X1</text>
<text x="158.7" y="138.2" transform="rotate(-90 158.7 138.2)">J9</text>
<text x="269.2" y="138.4">Q5</text>
<text x="269.2" y="148.5">2N7002</text>
<text x="346.7" y="147.5" transform="rotate(-90 346.7 147.5)">C5</text>
<text x="355.6" y="148.6" transform="rotate(-90 355.6 148.6)">C6</text>
<text x="363.2" y="148.6" transform="rotate(-90 363.2 148.6)">C10</text>
<text x="284.5" y="153.7" transform="rotate(-90 284.5 153.7)">S1</text>
<text x="289.4" y="153.7" transform="rotate(-90 289.4 153.7)">TS-017A</text>
<text x="262.9" y="156.2" transform="rotate(-90 262.9 156.2)">R15</text>
<text x="352.9" y="157.8" transform="rotate(-90 352.9 157.8)">470UF/10V/E7343-43</text>
<text x="360.6" y="158.8" transform="rotate(-90 360.6 158.8)">100NF/50V/0603</text>
<text x="368.2" y="156.2" transform="rotate(-90 368.2 156.2)">10PF/50V/0603</text>
<text x="267.9" y="163.8" transform="rotate(-90 267.9 163.8)">10KR|J|0603</text>
<text x="162.6" y="189.4" transform="rotate(-90 162.6 189.4)">D1</text>
<text x="209.5" y="189.4" transform="rotate(-90 209.5 189.4)">D2</text>
<text x="164.9" y="193.1" transform="rotate(-90 164.9 193.1)">GREEN</text>
<text x="211.9" y="193.1" transform="rotate(-90 211.9 193.1)">GREEN</text>
<text x="249" y="203.2">R13</text>
<text x="271.8" y="201.9">L1</text>
<text x="303.5" y="201.9">J3</text>
<text x="386.1" y="199.4">J7</text>
<text x="243.8" y="208.2">10R|J|0603</text>
<text x="265.4" y="208.1">100NH/300MA/0603</text>
<text x="303.5" y="208.3">IPX</text>
<text x="351.8" y="209.5">22R|J|0603</text>
<text x="355.7" y="205.7">R19</text>
<text x="158.7" y="210.8" transform="rotate(-90 158.7 210.8)">R7</text>
<text x="163.8" y="214.6" transform="rotate(-90 163.8 214.6)">1KR|J|0603</text>
<text x="205.7" y="210.8" transform="rotate(-90 205.7 210.8)">R12</text>
<text x="210.8" y="214.6" transform="rotate(-90 210.8 214.6)">1KR|J|0603</text>
<text x="303.5" y="214.6">J4</text>
<text x="351.8" y="214.6">22R|J|0603</text>
<text x="355.7" y="210.8">R20</text>
<text x="153.7" y="221">Q3</text>
<text x="200.7" y="221">Q4</text>
<text x="303.5" y="221">IPX</text>
<text x="303.5" y="226.1">J5</text>
<text x="369.6" y="224.8" transform="rotate(-90 369.6 224.8)">C11</text>
<text x="153.7" y="231.1">2N7002</text>
<text x="200.7" y="231.1">2N7002</text>
<text x="303.5" y="232.4">IPX</text>
<text x="374.6" y="232.4" transform="rotate(-90 374.6 232.4)">1UF/25V/0603</text>
<text x="386.1" y="228.6">MC_001_03</text>
<text x="147.3" y="238.7" transform="rotate(-90 147.3 238.7)">R5</text>
<text x="194.3" y="238.7" transform="rotate(-90 194.3 238.7)">R11</text>
<text x="152.3" y="246.4" transform="rotate(-90 152.3 246.4)">10KR|J|0603</text>
<text x="199.3" y="246.4" transform="rotate(-90 199.3 246.4)">10KR|J|0603</text>
</g>
<g font-size="1.8">
<text x="31.6" y="41.9">2</text>
<text x="31.6" y="36.8">1</text>
<text x="31.6" y="47">3</text>
<text x="31.6" y="52.1">4</text>
<text x="154.9" y="53.8" transform="rotate(90 154.9 53.8)">G</text>
<text x="31.6" y="57.2">5</text>
<text x="151.6" y="59.6">S</text>
<text x="159.6" y="59.7">D</text>
<text x="302.8" y="55.9">VCC</text>
<text x="302.8" y="58.4">CLK</text>
<text x="31.6" y="62.2">6</text>
<text x="302.8" y="63.5">SDIO</text>
<text x="302.8" y="61">RST</text>
<text x="400.6" y="63.5">2</text>
<text x="400.6" y="61">1</text>
<text x="31.6" y="67.3">7</text>
<text x="302.8" y="68.5">VPP</text>
<text x="302.8" y="71.1">GND</text>
<text x="31.6" y="77.5">9</text>
<text x="31.6" y="72.4">8</text>
<text x="150.3" y="101.6" transform="rotate(-180 150.3 101.6)">D</text>
<text x="154.9" y="97" transform="rotate(-90 154.9 97)">G</text>
<text x="158.2" y="101.5" transform="rotate(-180 158.2 101.5)">S</text>
<text x="382.8" y="130.8">1</text>
<text x="161.3" y="137.3" transform="rotate(-90 161.3 137.3)">1</text>
<text x="163.8" y="137.3" transform="rotate(-90 163.8 137.3)">2</text>
<text x="275.6" y="137.6" transform="rotate(-90 275.6 137.6)">D</text>
<text x="382.8" y="133.3">2</text>
<text x="269.7" y="142.2">G</text>
<text x="51.3" y="149.8">RI</text>
<text x="51.3" y="147.3">DTR</text>
<text x="71.5" y="149.9">COL2</text>
<text x="71.5" y="147.3">COL3</text>
<text x="275.5" y="145.5" transform="rotate(-90 275.5 145.5)">S</text>
<text x="51.3" y="154.9">CTS</text>
<text x="51.3" y="152.4">DCD</text>
<text x="71.5" y="154.9">COL0</text>
<text x="71.5" y="152.4">COL1</text>
<text x="51.3" y="160">TXD</text>
<text x="51.3" y="157.5">RTS</text>
<text x="70.9" y="160">ROW2</text>
<text x="70.9" y="157.5">ROW3</text>
<text x="51.3" y="167.6">VBUS</text>
<text x="51.3" y="162.6">RXD</text>
<text x="70.8" y="167.6">GPIO5</text>
<text x="70.9" y="165.1">ROW0</text>
<text x="70.9" y="162.6">ROW1</text>
<text x="51.3" y="172.7">USB_DM</text>
<text x="51.3" y="170.2">USB_DP</text>
<text x="70.8" y="170.2">GPIO6</text>
<text x="51.3" y="177.8">ADC1</text>
<text x="70.7" y="177.8">MIC1N</text>
<text x="70.8" y="175.3">MIC1P</text>
<text x="51.3" y="185.4">PWM1</text>
<text x="51.3" y="180.3">ADC2</text>
<text x="70.4" y="185.4">SPK1N</text>
<text x="70.5" y="182.9">SPK1P</text>
<text x="51.3" y="188">PWM2</text>
<text x="67.8" y="190.5">PCM_OUT</text>
<text x="51.3" y="195.6">SCL</text>
<text x="51.3" y="193">SDA</text>
<text x="66.8" y="195.6">PCM_SYNC</text>
<text x="69.6" y="193">PCM_IN</text>
<text x="51.3" y="203.2">SIM_DATA</text>
<text x="51.3" y="200.7">SIM_VDD</text>
<text x="66.5" y="203.2">GSM_RF_IN</text>
<text x="68.1" y="198.1">PCM_CLK</text>
<text x="386.6" y="201.9">VBUS</text>
<text x="51.3" y="208.3">SIM_RST</text>
<text x="51.3" y="205.7">SIM_CLK</text>
<text x="69.5" y="208.3">ANT_BT</text>
<text x="386.6" y="207">D-</text>
<text x="51.3" y="215.9">NETLIGHT</text>
<text x="51.3" y="210.8">SIM_PRESENCE</text>
<text x="66.7" y="213.4">GPS_RF_IN</text>
<text x="386.6" y="212.1">D+</text>
<text x="51.3" y="218.4">STATUS</text>
<text x="71.3" y="218.4">VRTC</text>
<text x="160" y="220.1" transform="rotate(-90 160 220.1)">D</text>
<text x="207" y="220.1" transform="rotate(-90 207 220.1)">D</text>
<text x="386.6" y="217.2">ID</text>
<text x="51.3" y="226.1">RESET</text>
<text x="51.3" y="223.5">PWRKEY</text>
<text x="68.3" y="223.5">VDD_EXT</text>
<text x="154.2" y="224.8">G</text>
<text x="201.2" y="224.8">G</text>
<text x="386.6" y="222.2">GND</text>
<text x="51.3" y="233.7">1PPS</text>
<text x="51.3" y="231.1">RF_SYNC</text>
<text x="160" y="228.1" transform="rotate(-90 160 228.1)">S</text>
<text x="207" y="228.1" transform="rotate(-90 207 228.1)">S</text>
</g>
<g font-size="1.5">
<text x="141.5" y="27.4">VCC_BAR</text>
<text x="166.9" y="27.4">VCC_BAR</text>
<text x="72.9" y="31.2">VCC_BAR</text>
<text x="141.5" y="69.3">VCC_BAR</text>
<text x="166.9" y="69.3">VCC_BAR</text>
<text x="160.5" y="164.6">VCC_BAR</text>
<text x="236.7" y="198.9">VCC_BAR</text>
</g>
</svg>
